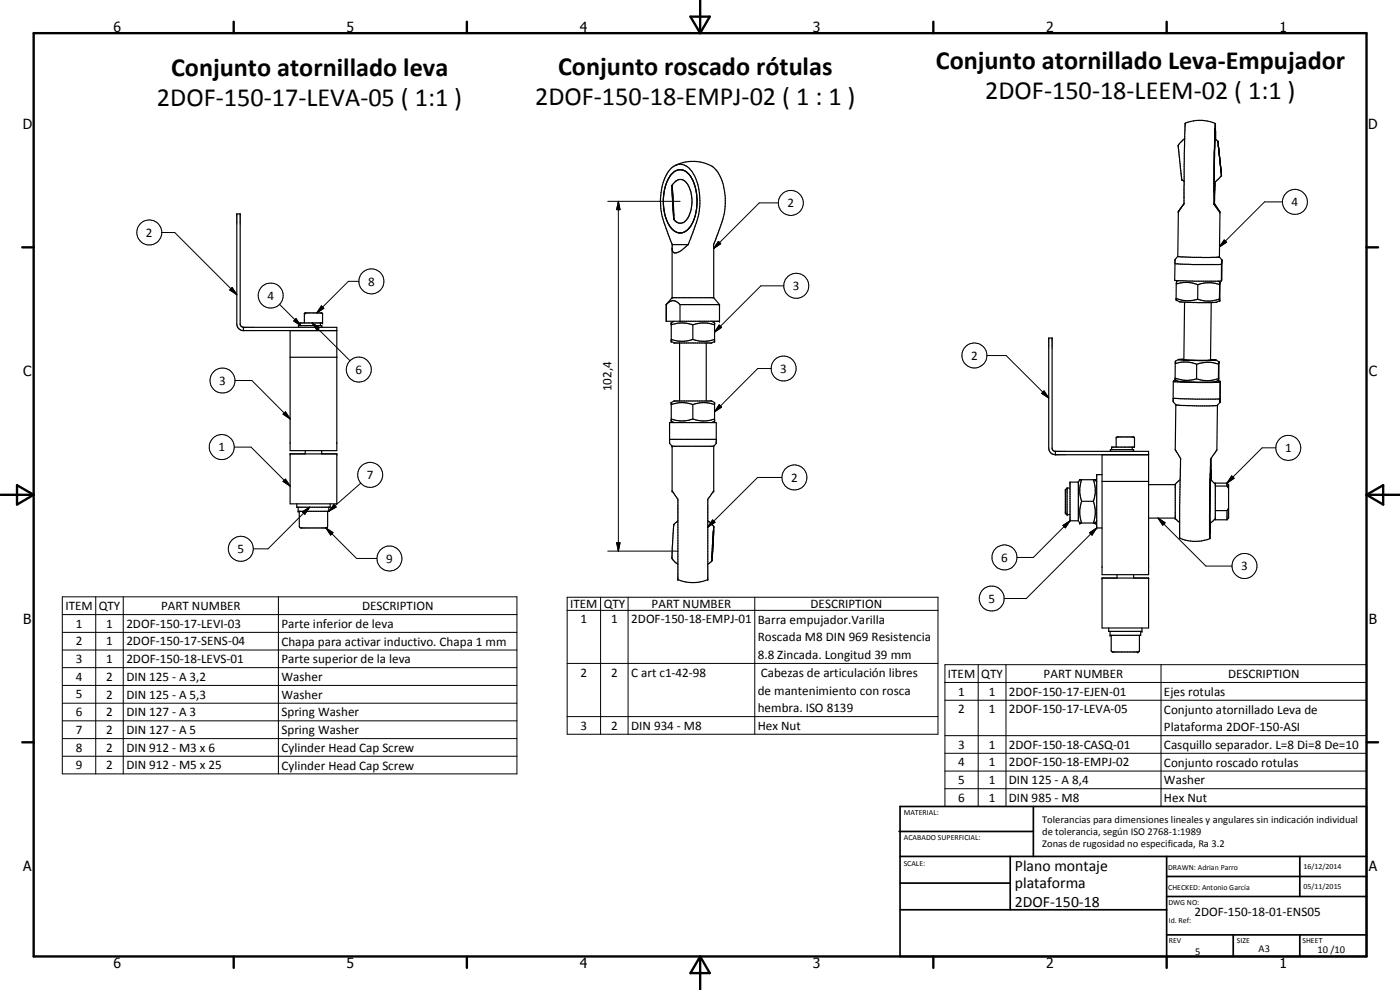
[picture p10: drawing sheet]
<svg xmlns="http://www.w3.org/2000/svg" width="420mm" height="297mm" viewBox="0 0 420 297" stroke-linecap="round" stroke-linejoin="round" font-family="sans-serif">
<g fill="#000">
<circle cx="355.7" cy="37" r=".18"/>
<circle cx="354.7" cy="53.8" r=".18"/>
<circle cx="364.4" cy="57.7" r=".18"/>
<circle cx="364.5" cy="54.8" r=".18"/>
<circle cx="364.6" cy="41.6" r=".18"/>
<circle cx="366.6" cy="52.6" r=".18"/>
<circle cx="353.6" cy="63.5" r=".18"/>
<circle cx="366.1" cy="63.7" r=".18"/>
<circle cx="366.7" cy="78" r=".18"/>
<circle cx="90" cy="96.9" r=".18"/>
<circle cx="91.6" cy="93.9" r=".18"/>
<circle cx="96.6" cy="97.7" r=".18"/>
<circle cx="96.8" cy="96.9" r=".18"/>
<circle cx="201.5" cy="96.9" r=".18"/>
<circle cx="201.7" cy="89.3" r=".18"/>
<circle cx="214.4" cy="96.9" r=".18"/>
<circle cx="215.9" cy="91.4" r=".18"/>
<circle cx="215.9" cy="96.4" r=".18"/>
<circle cx="353" cy="90" r=".18"/>
<circle cx="353.1" cy="84.5" r=".18"/>
<circle cx="366" cy="90.2" r=".18"/>
<circle cx="366.1" cy="84.7" r=".18"/>
<circle cx="201.5" cy="102.4" r=".18"/>
<circle cx="214.4" cy="102.4" r=".18"/>
<circle cx="352.7" cy="113.8" r=".18"/>
<circle cx="365.7" cy="114" r=".18"/>
<circle cx="365.8" cy="108.5" r=".18"/>
<circle cx="87.1" cy="136.2" r=".18"/>
<circle cx="101.1" cy="136.2" r=".18"/>
<circle cx="201.5" cy="126.3" r=".18"/>
<circle cx="201.5" cy="120.8" r=".18"/>
<circle cx="201.7" cy="133.9" r=".18"/>
<circle cx="214.4" cy="120.8" r=".18"/>
<circle cx="214.4" cy="126.3" r=".18"/>
<circle cx="89.5" cy="153.4" r=".18"/>
<circle cx="201.7" cy="147.3" r=".18"/>
<circle cx="214.2" cy="158" r=".18"/>
<circle cx="214.2" cy="147.3" r=".18"/>
<circle cx="319.7" cy="153.9" r=".18"/>
<circle cx="320.2" cy="154.4" r=".18"/>
<circle cx="321.1" cy="144.7" r=".18"/>
<circle cx="323.6" cy="144.7" r=".18"/>
<circle cx="324.1" cy="143.9" r=".18"/>
<circle cx="324.1" cy="156.9" r=".18"/>
<circle cx="328.7" cy="156.9" r=".18"/>
<circle cx="328.7" cy="143.9" r=".18"/>
<circle cx="329.1" cy="158.4" r=".18"/>
<circle cx="352.7" cy="155.6" r=".18"/>
<circle cx="363.1" cy="157.1" r=".18"/>
<circle cx="363.3" cy="143.9" r=".18"/>
<circle cx="363.4" cy="141" r=".18"/>
<circle cx="364.7" cy="144.9" r=".18"/>
<circle cx="368.2" cy="144.9" r=".18"/>
<circle cx="203.4" cy="173.9" r=".18"/>
<circle cx="212.4" cy="173.9" r=".18"/>
<circle cx="213.7" cy="167.1" r=".18"/>
<circle cx="330.7" cy="173.4" r=".18"/>
<circle cx="344.7" cy="173.4" r=".18"/>
<circle cx="333.2" cy="190.6" r=".18"/>
<circle cx="341.4" cy="195.6" r=".18"/>
<circle cx="342.7" cy="189.4" r=".18"/>
</g>
<g fill="none" stroke="#000" stroke-width=".35">
<path d="M364.6 39.3l-.1 3.2M364.7 38.7l.1 3.1M364.7 38.7v.2M364.7 38.9l-.1 .2M364.7 37l-.1 3.9M364.7 37v.1M364.7 37.1l.1 2.3M364.7 37a11.4 11.4 0 0 0-9 0l-.4 24.2-1.7 2.3M199.1 59.1v.7M199.4 57.3a14.9 14.9 0 0 0-.2 5.2M199.5 56.6l-.3 1.7M200.1 54.6l-.7 2.3"/>
<path d="M200.5 53.8l-.2 .5M201.6 52.2l-.6 .8M201.7 55.6v2.7M201.7 55.9l.2 2.4M201.7 55.6h.1M201.7 56.7l.1 3.1M201.7 58.3l.3 4.1M201.7 56.9l.1 .5M201.8 57.4l.1 1M201.9 58.3l.1 .9M201.9 58.4l.1 1.8M202 59.4l.2 6.5"/>
<path d="M202.6 51.4l-.8 .6M202.6 49.7a11.4 11.4 0 0 1 11.8 .8 15.8 15.8 0 0 1 3.1 13l-.9 3.5-2.4 6.4v15.9M202.7 54.4a2.35 2.35 0 0 1 3.8 1.2 10.9 10.9 0 0 1 .7 8l-1 2.1a2.29 2.29 0 0 1-3.3 .8M202.8 51.3a2.82 2.82 0 0 1 3.3 .3M202.8 54.3l-1.1 1.3M203.4 51.1a6.5 6.5 0 0 0-3.8 5.1M203.9 50.9l-.4 .1M204.3 50.9l1.6 .6 1.4 1.5M206.4 52a6.1 6.1 0 0 1 1.9 2.9M207.5 53.3l.5 1M208.1 54.6l1 4.1M208.5 55.5l.6 2.8 .1 1.9"/>
<path d="M209.1 59.1v2.6M355.5 41.6l-1.5 1.5a3.1 3.1 0 0 0-.2 2.7l.8 7.6a.97 .97 0 0 0 .8 1.1M364.4 51.6l-.1 9.7M364.4 46.8v.8M364.4 48.9v.8M364.5 44.4l-.1 13.3 .2-1.6M364.5 43v.7M364.5 44.4l-.1 1.5M364.6 41l-.1 3.4M364.6 54.6l-.1 6.4M364.6 41.6l-.2 7.2M364.6 54.6v1.4"/>
<path d="M364.6 41.7a1.21 1.21 0 0 1 1 1.3M365.5 42.7l.2 .9M365.6 43.2v.4M365.6 43.6l.1 .3M365.6 43.5v.1M365.6 43.6h.1M365.7 44l.2 2.1M365.7 43.9l.1 1M365.7 43.6v.4M365.7 44.4l.2 1.4M365.8 44.9l.3 3.2M365.8 44.9v.4"/>
<path d="M365.8 45.3l.1 .5M365.9 45.8l.1 1.7M365.9 45.8l.1 1.4M366 47l.2 1.5M366.2 48.5v.6M366.2 48.6l.2 2M366.2 49l.1 1.2M366.2 49.1l.2 1.5M366.2 49.1l.1 1.1M366.3 50.5l.1 .6M366.3 50.5l.1 .5M366.3 50.2v.3"/>
<path d="M366.4 50.6l.1 .8-.1-.1M366.4 50.6v.3M366.4 50.9l.1 .8M366.4 51.4l.1 .3M366.5 51.7l.1 .9M366.6 52.6h.1M366.6 52.5v.1M366.6 52.6l-1.5 1.7-.6 .5-.1-.2M199.1 61v.7M199.2 62.1a10.2 10.2 0 0 0 3.4 7.3M199.3 62.8l.2 1.5M199.6 64.6l.2 .7"/>
<path d="M199.9 65.6l.2 .6M200.3 66.5l.2 .6M201.7 73.4v15.9M201.7 73.4l-.1-.4a57.9 57.9 0 0 1-3.3-10.3 18.1 18.1 0 0 1 1.5-10 4.8 4.8 0 0 1 5.2-3.3 8.4 8.4 0 0 1 4.6 6.8 22.3 22.3 0 0 1-1.8 14l-1.3 3.2M201.7 73.4h4.8M201.8 60.1l.4 4.6M202 62.6l.2 3.3M202 60.5l.1 2.1M202.1 62.7l.1 1.4M202.2 65.9l.8 .6M202.7 66.3l.2 .2M202.9 69.6l.5 .2"/>
<path d="M203.5 69.8l.4 .1M206.3 69l-1.2 .7-.8 .2M206.5 73.4a6.3 6.3 0 0 1-4 2.5l-.5-.3-.3-.7M208 66.5l-.8 1.6-.8 .7M208.3 65.9a5 5 0 0 1-4.6 4l-1.3-.6-1.4-1.5M209.1 62.1l-1 4.1M209.2 60.6l-.1 1.9-.6 2.8M352.6 79.1l5.2 .3 8.8-.1M352.6 79.1l-.1 5 6 .3 8.1-.1M353.5 76.9l-.8 1-.1 1.2M353.5 76.9l7.4 .4 5.1-.2M353.6 63.5l-.1 13.4"/>
<path d="M354 62.9l-.4 .6M355.3 61.1l-1.1 1.6M364.3 61.3l1.8 2.4M364.5 61l1.6 2.7M364.5 61l-.2 .3M366 77.1l.7 .9-.1 1.3M366.1 63.7l-.1 13.4M366.6 79.3v5M366.7 78.1l-.1 6.2M73.1 98.2h28v37h-14v-36M73.1 98.2l-.8-.4-.2-.4v-33.2h-1v33a2.07 2.07 0 0 0 1.6 2h28.4M73.1 98.2v1"/>
<path d="M89.6 98.2v-.5h7v.5M91.3 96.9l.1-2.9 5.1-.1 .3 .2v2.8h-6.8v.8M96.2 96.9v.8M199.9 91.4h.1M199.9 91.4v5h16v-5M200.2 91.1a2.3 2.3 0 0 1 3.9 .3M201.5 97.5a9.7 9.7 0 0 1 6.4 0M201.7 89.3l-1.8 2.1M201.7 89.3h12.5M202.3 96.4l-.8 .5v5.5l.8 .5h11.3l.8-.5v-5.5l-.8-.5M204.1 91.4h11.8M204.1 91.4v5"/>
<path d="M207.9 97.5v4.4M207.9 97.5a9.8 9.8 0 0 1 6.5 0M214.2 89.3l1.7 2.1M353 89.5v.5l.9 .6 1.5 .1 8.9 .1 .9-.1 .8-.5M353 89.5a9.3 9.3 0 0 0 6.4 .3M353 85.2l1.4-.3a9.5 9.5 0 0 1 5.1 .5M353 85.2v4.3M353.6 84.2l-.5 .3-.1 .7M355.5 90.7l-.2 17.2 3.5 .2 4.5-.1 .2-17.2M359.5 85.4l-.1 4.4M365.6 84.4l.5 .3-.1 .7M366 89.7v.5"/>
<path d="M366 89.7l-.9 .3a9.2 9.2 0 0 1-5.7-.2M366 85.4l-.4-.1a9.3 9.3 0 0 0-6.1 .1M366 85.4v4.3M366.1 84.7l-.1 5.5M87.1 107.2h14M201.5 101.9a9.7 9.7 0 0 0 6.4 0M204 102.9v17.4M207.9 101.9a9.8 9.8 0 0 0 6.5 0M212 102.9v17.4M352.1 119.5l6.6 .3 7.4-.1M352.1 119.5v1.1l.8 .9M352.1 114.5l4.6 .2 8.1-.1"/>
<path d="M352.1 114.5v5M352.7 113.5v.4a6.4 6.4 0 0 0 4.3 .7l1.6 .1M352.7 113.5a9.4 9.4 0 0 0 6.4 .2M352.7 109.1l.9-.3a9.1 9.1 0 0 1 5.5 .5M352.7 109.1v4.4M352.8 108.4l-.1 .7M352.8 108.4h.1M353.2 114.2h-1l-.1 .3M353.6 107.9h.1M353.6 107.9l6.3 .3 5-.1M353.6 107.9l-.8 .5M355.3 107.8l-1.7 .1"/>
<path d="M359.1 109.3v4.4M363.3 107.9l1.6 .1M364.8 114.6h.1M364.9 108l.9 .5-.1 .8M364.9 108v.1M365.2 114.3l1.1 .1M365.7 113.6a9.6 9.6 0 0 1-6.6 .1M365.7 113.6v.5l-.9 .5M365.7 114h.1M365.7 109.3l-.4-.2a9.4 9.4 0 0 0-6.2 .2M365.7 109.3v4.3M365.8 108.7l-.1 5.1"/>
<path d="M365.8 108.6l-.1 .1M366.1 114.7v5M366.1 114.7h-7.4M366.3 114.4l-.2 6.3v-1M366.3 114.4l-.2 .3M87.1 136.2h14v15h-14zM91.6 135.2v1M96.6 135.2v1M200.9 131.8h14.1M201.5 125.7a9.1 9.1 0 0 0 6.4 0M201.5 121.4l1.3-.4a9.3 9.3 0 0 1 5.1 .4M201.7 133.9l-.8-.9v-6.2h14.1v6.2l-.8 .9"/>
<path d="M201.7 133.9h12.5M201.7 133.9v13.4l1.7 2.5v24.1a11.7 11.7 0 0 0 9 0v-24.1l1.8-2.5v-13.4M202.3 126.8l-.8-.5v-5.5l.8-.5h11.3l.8 .5v5.5l-.8 .5M207.9 125.7l3.3 .6 3.2-.6M207.9 121.4l3.3-.6 3.2 .6M207.9 121.4v4.3M316.7 136.4a1.94 1.94 0 0 1-2-2v-33h1.1v33.3l.1 .3 .6 .4h28.2v37h-14v-36M316.7 136.4h28M316.7 135.4v1M333.2 135.4v-.5h7v.5M335 134.2v-2.9l.2-.2 5.2 .1 .1 3h-6.9v.7M339.8 134.2v.7"/>
<path d="M352.7 134.9l1.1 1.8a1.69 1.69 0 0 1 .5 1.9l-.2 22.8a11.2 11.2 0 0 0 9 .2M352.7 134.9h.1M352.9 121.5l-.2 13.4M352.9 121.5h.1M363.5 137.5l-.1 6.6M365.2 135l-1.9 2.9-.2 7.6M365.2 135h.1M365.4 121.6l-.2 13.4M366.1 120.8l-.8 .9h-.3l-5.9 .1-6.2-.3M89.1 151.2v1h10v-1M89.5 152.2v1.2h9.2v-1.2M89.8 153.4v4.5l.5 .5h7.7l.3-.5v-4.5"/>
<path d="M203.4 156.3a2.62 2.62 0 0 0-1.3 2.9l-.4 7.3a2.78 2.78 0 0 0 1.7 2.8M212.4 156.3l1.8 1.7v2.2M214.2 159.1l-.1 2.6M214.2 159.3l-.3 2.1M214.2 158.1l-.2 2.1M320.2 146.4v8M320.2 146.4l-.5 .5v7l.5 .5M320.2 146.4h.9M320.2 154.4h.9M323.6 144.7h-2.5v11.6h2.5M323.6 144.7v11.6M323.6 156.3l.5 .6h4.6l.4-.6"/>
<path d="M323.6 144.7l.5-.8h4.6l.4 .8M324.6 150.4l-.5 2.5v1.5l.5 2.5M324.6 143.9l-.5 2.5v1.6l.5 2.4M324.6 150.4h3.5M328.1 143.9l.6 2.5v1.6l-.6 2.4M328.1 150.4l.6 2.5v1.5l-.6 2.5M330.7 144.4h14M330.7 142.4h-1.6v16h1.6M344.7 155.4h8M344.7 145.4h8M354.1 143.9l-1.4 1.4v10.3l1.3 1.2M363 153.4l.1 8.2"/>
<path d="M363.1 155.9v1.2M363.1 151.3l-.1 .7M363.1 147.8l-.1 2.4M363.2 159.7l.1-2.8-.2 4.7M363.2 148.6l-.1 5.5M363.2 146.1l-.1 .7M363.3 141.8l-.2 18.2M363.3 143.9l-.1 3M363.3 144l1.4 1.3M363.3 141.1l.1 .8M363.3 141.2v.2M364.7 145.8h3.5"/>
<path d="M364.7 153.2h3.5M364.7 155.6l-1.6 1.4M368.2 144.9l.5 .5v10l-.5 .6M368.2 145.8l.5 .8M368.2 144.9h-3.5v11.1h3.5M368.2 144.9v.9M368.2 153.2v2.8M368.7 152.4l-.5 .8M213.6 168.3l-1.2 1M213.7 166.9l-.1 1.4M213.7 168.2l-.1 .1M213.7 166.5v.3"/>
<path d="M213.8 165.6l-.1 2.4M213.8 165.1l-.1 .5M213.8 164v1.6M213.9 165.1l-.1 1.4M213.9 161.8l-.1 2.9M214 160.3l-.2 3.5M214 163.2l-.2 4-.1-1.6M214.1 162.2l-.2 2.8M214.1 162.2l-.1 .6M214.2 160.5l-.1 1.7M330.7 173.4h14v15h-14zM335.2 172.4v1"/>
<path d="M340.2 172.4v1M363 161.6h.1M332.7 188.4v1h10v-1M333.2 189.4v1.2h9.1v-1.2M333.5 190.6v4.7l.3 .3h7.9l.3-.3v-4.7"/>
</g>
<g fill="none" stroke="#000" stroke-width=".71">
<path d="M10.1 9.9h400v277.1h-400zM70.1 6.5v3.4M140.1 6.5v3.4M207.2 5h5.8l-2.9 4.9zM210.1 0v9.9M280.1 6.5v3.4M350.1 6.5v3.4M6.7 74.2h3.4M410.1 74.2h3.5M.1 148.5h10M5.1 145.6l5 2.9-5 2.9zM410.1 148.5h10"/>
<path d="M410.1 148.5l5-2.9v5.8zM6.7 222.7h3.4M410.1 222.7h3.5M70.1 287v3.4M140.1 287v3.4M210.1 287v10M210.1 287l2.9 5h-5.8zM280.1 287v3.4M350.1 287v3.4"/>
</g>
<g fill="none" stroke="#000" stroke-width=".51">
<path d="M269.8 249.5h40.3M270.1 242h140v45h-140zM270.1 257h140M303.2 257v16M310.1 242v15M350.1 257v30M390.1 257v12M270.1 265h33.1M270.1 273h80M350.1 269h60M350.1 263h60M350.1 280.5h60"/>
<path d="M370.1 280.5v6.5M390.1 280.5v6.5"/>
</g>
<g fill="none" stroke="#000" stroke-width=".3">
<path d="M48.5 69.8h3.9l18.7 18.6M182.4 60.4h21.7M185.6 60.4l.5 2.5h-1zM185.6 60.4v105M215.6 72.4l.7 .7-2.1 1.4zM233.6 60.9h-5.7l-13.7 13.6M367.4 72l.7 .7-2.1 1.4zM384.9 60.6h-5.4l-13.5 13.5M68.9 87l.8-.7 1.4 2.1zM69.7 86.3l1.4 2.1-2.2-1.4zM83.9 91.3l6.3 6.4M88.8 95.6l1.4 2.1-2-1.4z"/>
<path d="M93.7 96.9l2.1 1.4-.7 .7zM93.7 96.9l11.4 11.3M96.5 91.8l.7 .7-2.1 1.4zM107.7 84.4h-3.1l-9.5 9.5M215.8 97.5l.8 .7-2.2 1.5zM235.2 85.8h-6.9l-13.9 13.9M70.5 114.2h5.1l11.5 11.5M231.4 110.6h-4l-13 13M296.2 106.7h5.8l12.7 12.7M313.3 117.3l1.4 2.1-2.1-1.4zM70.3 134.2h5l11.8 11.6M85 124.2l.7-.6 1.4 2.1z"/>
<path d="M215.8 121.4l.8 .7-2.2 1.5zM382.9 134.4h-4.1l-10.6 10.5M85 144.4l.7-.6 1.4 2zM90.8 153.6l2.1-1.4-1.4 2.1zM92.9 152.2l-12.5 12.5h-4.4M97.8 158.4l2.1 1.4-.7 .7zM97.8 158.4l9.2 9.2h6.1M100.2 151.4l.7 .7-2.2 1.3zM108.3 144.9l-9.6 8.5M213.9 156l.7 .7-2.2 1.5zM234.6 143.3h-7.2l-15 14.9M319 157.6l2.1-1.3-1.4 2.1z"/>
<path d="M321.1 156.3l-11 11h-4.9M327 159.9l2.1-1.5-1.4 2.2zM329.1 158.4l-21.1 21.2h-6.6M347.5 155.4l2.2 1.4-.8 .8zM347.5 155.4l14.4 14.4h7.8M369.6 142.8l.8 .7-2.2 1.4zM18.7 179.1h136.4v53.1h-136.4zM28.7 179.1v53.1M37 179.1v53.1M83.6 179.1v53.1M170.2 179.2h111.3v41.1h-111.3zM180.2 179.2v41.1"/>
<path d="M182.4 165.4h21M185.1 162.9h1l-.5 2.5zM188.5 179.2v41.1M226.5 179.2v41.1M18.7 184.4h136.4M18.7 189.7h136.4M18.7 195h136.4M170.2 183.1h111.3M170.2 199.1h111.3M283.6 199.4h126.5v42.6h-126.5zM293.6 199.4v42.6M301.9 199.4v42.6"/>
<path d="M348.4 199.4v42.6M18.7 200.3h136.4M18.7 205.7h136.4M18.7 211h136.4M18.7 216.3h136.4M170.2 215h111.3M283.6 204.8h126.5M283.6 210.1h126.5M18.7 221.6h136.4M18.7 226.9h136.4M283.6 220.7h126.5M283.6 226h126.5"/>
<path d="M283.6 231.4h126.5M283.6 236.6h126.5"/>
<circle cx="44.8" cy="69.8" r="3.8"/>
<circle cx="237.3" cy="60.9" r="3.7"/>
<circle cx="388.6" cy="60.6" r="3.7"/>
<circle cx="81.2" cy="88.7" r="3.7"/>
<circle cx="111.4" cy="84.4" r="3.8"/>
<circle cx="239" cy="85.7" r="3.8"/>
<circle cx="66.8" cy="114.2" r="3.8"/>
<circle cx="107.7" cy="110.9" r="3.8"/>
<circle cx="235.2" cy="110.6" r="3.7"/>
<circle cx="292.4" cy="106.6" r="3.8"/>
<circle cx="66.6" cy="134.1" r="3.7"/>
<circle cx="386.6" cy="134.4" r="3.7"/>
<circle cx="111.1" cy="142.5" r="3.8"/>
<circle cx="238.4" cy="143.2" r="3.8"/>
<circle cx="72.3" cy="164.7" r="3.8"/>
<circle cx="116.9" cy="167.6" r="3.8"/>
<circle cx="297.6" cy="179.6" r="3.8"/>
<circle cx="301.5" cy="167.3" r="3.7"/>
<circle cx="373.5" cy="169.8" r="3.8"/>
</g>
<g fill="#000">
<path d="M185.6 60.4l.5 2.5h-1zM215.6 72.4l.7 .7-2.1 1.4zM367.4 72l.7 .7-2.1 1.4zM69.7 86.3l1.4 2.1-2.2-1.4zM88.8 95.6l1.4 2.1-2-1.4zM93.7 96.9l2.1 1.4-.7 .7zM96.5 91.8l.7 .7-2.1 1.4zM215.8 97.5l.8 .7-2.2 1.5zM313.3 117.3l1.4 2.1-2.1-1.4zM85 124.2l.7-.6 1.4 2.1zM215.8 121.4l.8 .7-2.2 1.5zM85 144.4l.7-.6 1.4 2z"/>
<path d="M90.8 153.6l2.1-1.4-1.4 2.1zM97.8 158.4l2.1 1.4-.7 .7zM100.2 151.4l.7 .7-2.2 1.3zM213.9 156l.7 .7-2.2 1.5zM319 157.6l2.1-1.3-1.4 2.1zM347.5 155.4l2.2 1.4-.8 .8zM369.6 142.8l.8 .7-2.2 1.4zM185.1 162.9h1l-.5 2.5zM327 159.9l2.1-1.5-1.4 2.2z"/>
</g>
<g font-size="7.9">
<text x="51.3" y="22.7">Conjunto atornillado leva</text>
<text x="167.5" y="22.5">Conjunto roscado rótulas</text>
<text x="280.9" y="20.8">Conjunto atornillado Leva-Empujador</text>
<text x="295.6" y="29.8">2DOF-150-18-LEEM-02 ( 1:1 )</text>
<text x="47.1" y="31.7">2DOF-150-17-LEVA-05 ( 1:1 )</text>
<text x="160.6" y="31.5">2DOF-150-18-EMPJ-02 ( 1 : 1 )</text>
</g>
<g font-size="4.7">
<text x="304.6" y="261.2">Plano montaje</text>
<text x="304.6" y="266.6">plataforma</text>
<text x="304.6" y="272">2DOF-150-18</text>
</g>
<g font-size="4.2">
<text x="34" y="9.6">6</text>
<text x="104" y="9.6">5</text>
<text x="174" y="9.6">4</text>
<text x="244" y="9.6">3</text>
<text x="314" y="9.6">2</text>
<text x="384" y="9.6">1</text>
<text x="6.8" y="38.7">D</text>
<text x="410.6" y="38.7">D</text>
<text x="7" y="112.9">C</text>
<text x="410.8" y="112.9">C</text>
<text x="7" y="187.1">B</text>
<text x="410.8" y="187.1">B</text>
<text x="7" y="261.4">A</text>
<text x="410.8" y="261.4">A</text>
<text x="34" y="290.4">6</text>
<text x="104" y="290.4">5</text>
<text x="174" y="290.4">4</text>
<text x="244" y="290.4">3</text>
<text x="314" y="290.4">2</text>
<text x="384" y="290.4">1</text>
</g>
<g font-size="3.9">
<text x="236.3" y="62.2">2</text>
<text x="387.6" y="61.8">4</text>
<text x="43.8" y="71">2</text>
<text x="80.3" y="90">4</text>
<text x="110.5" y="85.7">8</text>
<text x="238" y="87">3</text>
<text x="291.5" y="107.9">2</text>
<text x="106.7" y="112.2">6</text>
<text x="234.2" y="111.8">3</text>
<text x="65.8" y="115.5">3</text>
<text x="183.5" y="117.4" transform="rotate(-90 183.5 117.4)">102,4</text>
<text x="65.6" y="135.4">1</text>
<text x="385.6" y="135.7">1</text>
<text x="110.1" y="143.8">7</text>
<text x="237.4" y="144.6">2</text>
<text x="71.3" y="165.9">5</text>
<text x="115.9" y="168.9">9</text>
<text x="300.5" y="168.5">6</text>
<text x="372.5" y="171.1">3</text>
<text x="19.6" y="183">ITEM</text>
<text x="29.6" y="183">QTY</text>
<text x="48.3" y="183">PART NUMBER</text>
<text x="108.7" y="183">DESCRIPTION</text>
<text x="171.1" y="182.4">ITEM</text>
<text x="181.2" y="182.4">QTY</text>
<text x="195.6" y="182.4">PART NUMBER</text>
<text x="243.3" y="182.4">DESCRIPTION</text>
<text x="296.6" y="180.8">5</text>
<text x="22.7" y="188.3">1</text>
<text x="31.9" y="188.3">1</text>
<text x="37.9" y="188.3">2DOF-150-17-LEVI-03</text>
<text x="84.5" y="188.4">Parte inferior de leva</text>
<text x="174.2" y="187">1</text>
<text x="183.4" y="187">1</text>
<text x="189.4" y="187.1">2DOF-150-18-EMPJ-01</text>
<text x="227.4" y="187.1">Barra empujador.Varilla</text>
<text x="22.7" y="193.7">2</text>
<text x="31.9" y="193.6">1</text>
<text x="37.9" y="193.7">2DOF-150-17-SENS-04</text>
<text x="84.5" y="193.7">Chapa para activar inductivo. Chapa 1 mm</text>
<text x="227.4" y="192.4">Roscada M8 DIN 969 Resistencia</text>
<text x="227.4" y="197.7">8.8 Zincada. Longitud 39 mm</text>
<text x="22.7" y="199">3</text>
<text x="31.9" y="198.9">1</text>
<text x="37.9" y="199">2DOF-150-18-LEVS-01</text>
<text x="84.5" y="199.1">Parte superior de la leva</text>
<text x="174.2" y="203">2</text>
<text x="183.4" y="203">2</text>
<text x="189.4" y="203">C art c1-42-98</text>
<text x="228.3" y="203.1">Cabezas de articulación libres</text>
<text x="284.5" y="203.4">ITEM</text>
<text x="294.5" y="203.4">QTY</text>
<text x="313.2" y="203.4">PART NUMBER</text>
<text x="368.5" y="203.4">DESCRIPTION</text>
<text x="22.7" y="204.3">4</text>
<text x="22.7" y="209.5">5</text>
<text x="31.9" y="204.3">2</text>
<text x="31.9" y="209.6">2</text>
<text x="37.9" y="204.3">DIN 125 - A 3,2</text>
<text x="37.9" y="209.6">DIN 125 - A 5,3</text>
<text x="84.5" y="204.3">Washer</text>
<text x="84.5" y="209.7">Washer</text>
<text x="227.4" y="208.4">de mantenimiento con rosca</text>
<text x="287.6" y="208.7">1</text>
<text x="296.7" y="208.7">1</text>
<text x="302.8" y="208.7">2DOF-150-17-EJEN-01</text>
<text x="349.3" y="208.8">Ejes rotulas</text>
<text x="22.7" y="214.9">6</text>
<text x="31.9" y="214.9">2</text>
<text x="37.9" y="214.9">DIN 127 - A 3</text>
<text x="84.5" y="215">Spring Washer</text>
<text x="227.4" y="213.7">hembra. ISO 8139</text>
<text x="287.6" y="214">2</text>
<text x="296.7" y="214">1</text>
<text x="302.8" y="214">2DOF-150-17-LEVA-05</text>
<text x="349.3" y="214.1">Conjunto atornillado Leva de</text>
<text x="22.7" y="220.2">7</text>
<text x="31.9" y="220.2">2</text>
<text x="37.9" y="220.2">DIN 127 - A 5</text>
<text x="84.5" y="220.3">Spring Washer</text>
<text x="174.2" y="218.9">3</text>
<text x="183.4" y="218.9">2</text>
<text x="189.4" y="218.9">DIN 934 - M8</text>
<text x="227.4" y="218.9">Hex Nut</text>
<text x="349.3" y="219.4">Plataforma 2DOF-150-ASI</text>
<text x="22.7" y="225.6">8</text>
<text x="31.9" y="225.6">2</text>
<text x="37.9" y="225.6">DIN 912 - M3 x 6</text>
<text x="84.5" y="225.6">Cylinder Head Cap Screw</text>
<text x="287.6" y="224.7">3</text>
<text x="296.7" y="224.7">1</text>
<text x="302.8" y="224.7">2DOF-150-18-CASQ-01</text>
<text x="349.3" y="224.7">Casquillo separador. L=8 Di=8 De=10</text>
<text x="22.7" y="230.8">9</text>
<text x="31.9" y="230.8">2</text>
<text x="37.9" y="230.8">DIN 912 - M5 x 25</text>
<text x="84.5" y="230.9">Cylinder Head Cap Screw</text>
<text x="287.6" y="230">4</text>
<text x="296.7" y="230">1</text>
<text x="302.8" y="230">2DOF-150-18-EMPJ-02</text>
<text x="349.3" y="230">Conjunto roscado rotulas</text>
<text x="287.6" y="235.2">5</text>
<text x="296.7" y="235.2">1</text>
<text x="302.8" y="235.2">DIN 125 - A 8,4</text>
<text x="349.3" y="235.3">Washer</text>
<text x="287.6" y="240.6">6</text>
<text x="296.7" y="240.6">1</text>
<text x="302.8" y="240.6">DIN 985 - M8</text>
<text x="349.3" y="240.6">Hex Nut</text>
<text x="358.5" y="275">2DOF-150-18-01-ENS05</text>
</g>
<g font-size="3.1">
<text x="312.7" y="246.8">Tolerancias para dimensiones lineales y angulares sin indicación individual</text>
<text x="312.7" y="250.4">de tolerancia, según ISO 2768-1:1989</text>
<text x="312.7" y="254">Zonas de rugosidad no especificada, Ra 3.2</text>
<text x="358.7" y="286.4">5</text>
<text x="377.7" y="285.6">A3</text>
<text x="395.4" y="285.9">10 /10</text>
</g>
<g font-size="2.4">
<text x="271.2" y="244.4">MATERIAL:</text>
<text x="271.3" y="252">ACABADO SUPERFICIAL:</text>
<text x="271.2" y="259.7">SCALE:</text>
<text x="350.6" y="261">DRAWN: Adrian Parro</text>
<text x="391.2" y="260.6">16/12/2014</text>
<text x="350.6" y="267.1">CHECKED: Antonio García</text>
<text x="391.2" y="266.7">05/11/2015</text>
<text x="350.6" y="271.4">DWG NO:</text>
<text x="350.8" y="276.9">Id. Ref:</text>
<text x="350.8" y="282.8">REV</text>
<text x="371.2" y="282.9">SIZE</text>
<text x="390.9" y="282.9">SHEET</text>
</g>
</svg>
